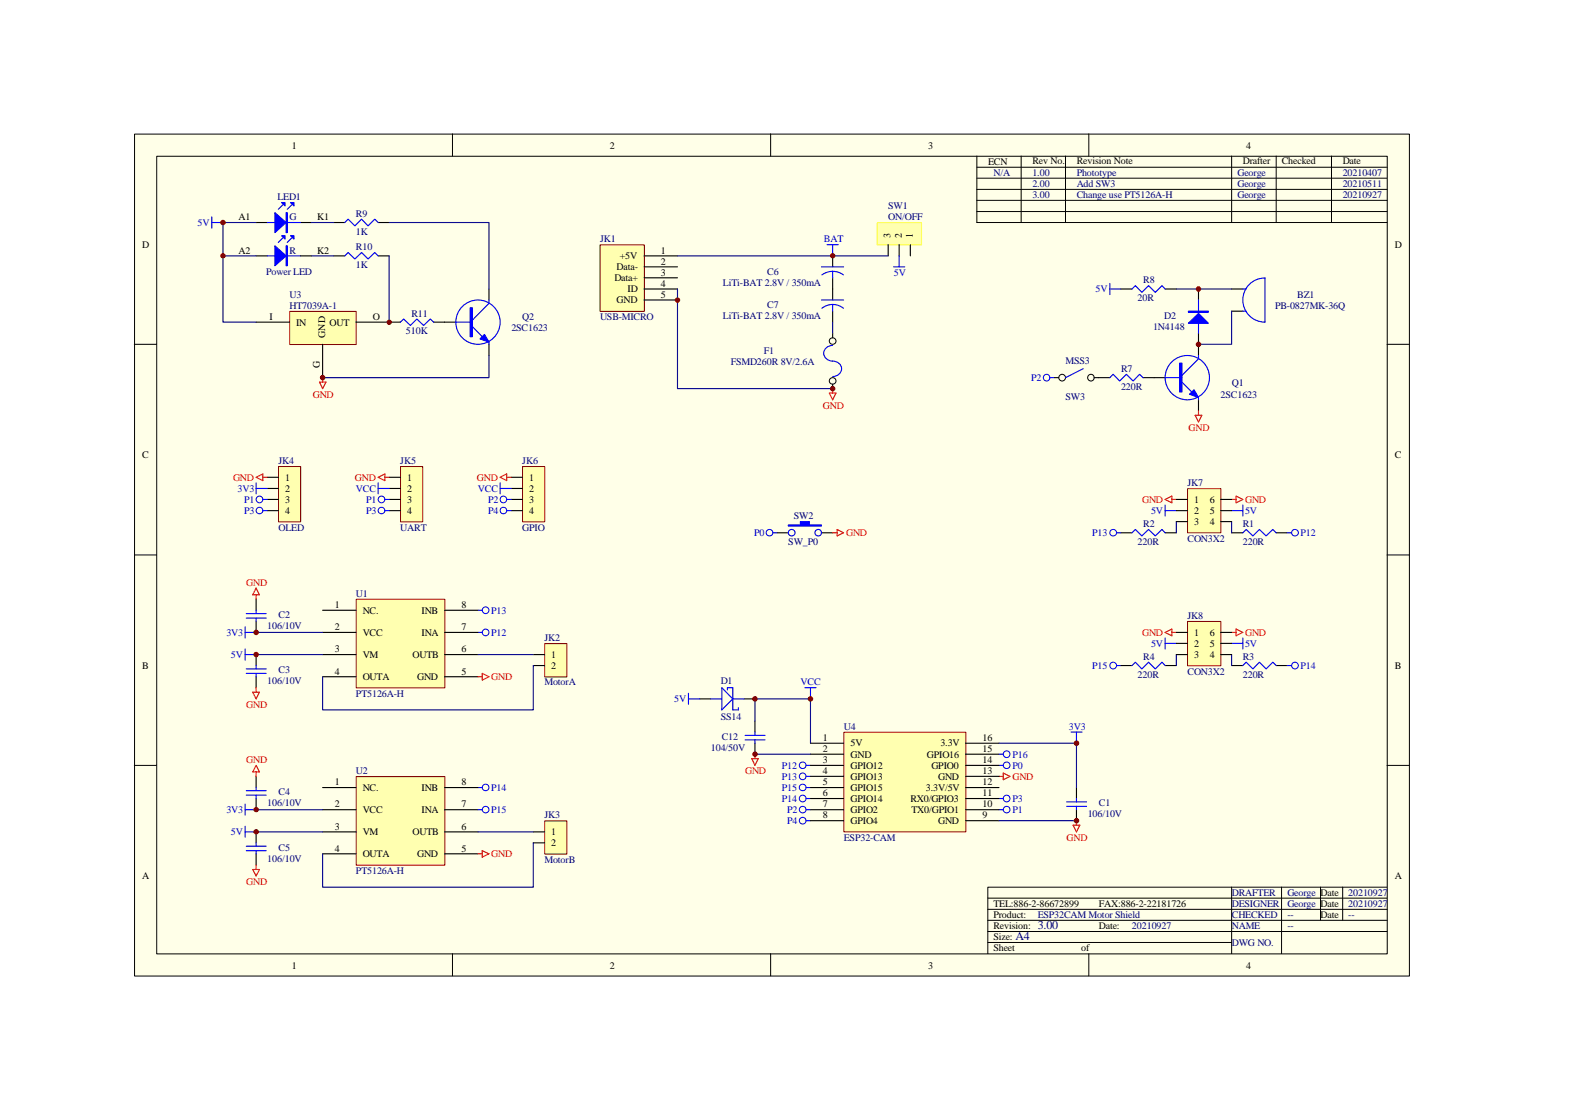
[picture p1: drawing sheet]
<svg xmlns="http://www.w3.org/2000/svg" width="297mm" height="210mm" viewBox="0 0 297 210" stroke-linecap="round" stroke-linejoin="round" font-family="sans-serif">
<path d="M25.4 25.4h241.1v159.2h-241.1z" fill="#ffffe8"/>
<g fill="none" stroke="#000" stroke-width=".19">
<path d="M25.4 25.4h241.1v159.2h-241.1zM29.6 29.5h232.7v150.9h-232.7zM85.6 25.3v4.2M145.7 25.3v4.2M184.7 37.9h77.6M184.7 35.8h77.6M184.7 33.7h77.6M184.7 31.6h77.6M184.7 29.5v12.6h77.6M193.1 29.5v12.6M201.5 29.5v12.6M205.9 25.3v4.2"/>
<path d="M232.9 29.5v12.6M241.3 29.5v12.6M251.8 29.5v12.6M184.7 40h77.6M25.4 65.1h4.2M262.3 65.1h4.1M25.4 104.9h4.2M262.3 104.9h4.1M25.4 144.7h4.2M262.3 144.7h4.1M186.8 174h46.1v2.1h29.4M186.8 176.1h46.1v4.2"/>
<path d="M186.8 169.8h75.5M186.8 172h75.5M186.8 178.2h46.1M232.9 167.8v6.2h16.8M242.3 167.8v12.5M249.7 167.8v6.2h12.6M253.9 167.8v6.2M262.3 167.8h-75.5v12.5M85.6 180.3v4.2M145.7 180.3v4.2M205.9 180.3v4.2"/>
</g>
<path d="M113.5 46.4h8.3v12.5h-8.3z" fill="#ffffb0"/>
<path d="M113.4 46.3h8.4v12.6h-8.4z" fill="none" stroke="#800000" stroke-width=".19"/>
<g fill="none" stroke="#000" stroke-width=".21">
<path d="M121.8 48.4h6.3M121.8 50.5h6.3M121.8 52.5h6.3M121.8 54.7h6.3M121.8 56.7h6.3M157.4 48.4v2.1M157.4 52.5v4.2M157.4 58.8v2.1M157.4 63v.9M157.4 72.6v.9M211.9 100.8h2.1M220.3 100.8h2.1"/>
<path d="M232.9 100.8h2.1M241.3 100.8h2.1M132.3 132.2h2.1M140.7 132.2h2M211.9 125.9h2.1M220.3 125.9h2.1M232.9 125.9h2.1M241.3 125.9h2.1M203.5 148.9v2.1M203.5 153.1v2.1"/>
</g>
<path d="M156.8 74.3h1.3l-.7 1.3zM157.4 73.5v.8M220.3 94.4l1.3-.6v1.3zM221.6 94.4h.8M232.9 94.4h.8M233.7 93.8l1.3 .6-1.3 .7zM220.3 119.6l1.3-.6v1.2zM221.6 119.6h.8M232.9 119.6h.8M233.7 119l1.3 .6-1.3 .6z" fill="none" stroke="#f00" stroke-width=".21"/>
<g fill="none" stroke="#00f" stroke-width=".21">
<path d="M155.3 50.5h4.2M155.3 56.7h4.2M157.4 51.3l.9 .1 1.2 .6M157.4 51.3l-.8 .1-1.2 .6M157.4 57.6l1.3 .2 .8 .5M157.4 57.6l-1.2 .2-.8 .5M157.4 51.3v1.2M157.4 57.6v1.2M157.4 65.3a1.49 1.49 0 0 0-1.7 1.5 1.49 1.49 0 0 0 1.7 1.5 1.48 1.48 0 0 1 1.7 1.4 1.48 1.48 0 0 1-1.7 1.5M220.3 95.5v2.1M220.3 96.6h2.1M232.9 96.6h2.1"/>
<path d="M235 95.5v2.1M146.1 100.8h.8M211.1 100.8h.8M214 100.8l.7-.7 1.2 1.2 1.3-1.2 1.2 1.2 1.3-1.2 .6 .7M235 100.8l.6-.7 1.3 1.2 1.2-1.2 1.3 1.2 1.3-1.2 .6 .7M243.4 100.8h.8M134.4 132.2h2.1M136.5 130l2.1 2.2-2.1 2zM137.5 130.5v-.5h1.1v4.2h1v-.4M138.6 132.2h2.1M211.1 125.9h.8M214 125.9l.7-.7 1.2 1.3 1.3-1.3 1.2 1.3 1.3-1.3 .6 .7"/>
<path d="M220.3 120.6v2.1M220.3 121.7h2.1M232.9 121.7h2.1M235 125.9l.6-.7 1.3 1.3 1.2-1.3 1.3 1.3 1.3-1.3 .6 .7M235 120.6v2.1M201.7 152.5h3.7M201.7 151.6h3.7M203.5 151v.6M203.5 152.5v.6"/>
</g>
<g fill="none" stroke="#00f" stroke-width=".19">
<circle cx="145.5" cy="100.7" r=".63"/>
<circle cx="210.5" cy="100.7" r=".63"/>
<circle cx="244.9" cy="100.7" r=".63"/>
<circle cx="210.5" cy="125.9" r=".64"/>
</g>
<path d="M157.4 60.9v2.1M222.4 98.6v2.2M232.9 98.6v2.2M222.4 123.8v2.1M232.9 123.8v2.1" fill="none" stroke="#000080" stroke-width=".21"/>
<g fill="none" stroke="#000" stroke-width=".19">
<circle cx="157.4" cy="72" r=".63"/>
<circle cx="157.4" cy="64.5" r=".63"/>
</g>
<path d="M165.9 42.2h8.3v4.1h-8.3z" fill="#ffffb0"/>
<path d="M165.9 42.1h8.3v4.2h-8.3z" fill="none" stroke="#ff0" stroke-width=".19"/>
<path d="M167.9 46.3v2.1M170 46.3v2.1M172.1 46.3v2.1" fill="none" stroke="#000" stroke-width=".21"/>
<path d="M128.1 54.7v18.8h29.3M128.1 48.4h39.8" fill="none" stroke="#000080" stroke-width=".21"/>
<path d="M156.4 46.3h2.1M157.4 46.3v2.1M168.9 50.5h2.2M170 48.4v2.1" fill="none" stroke="#00f" stroke-width=".21"/>
<path d="M52.7 88.3h4.2v10.4h-4.2z" fill="#ffffb0"/>
<path d="M52.7 88.2h4.2v10.5h-4.2z" fill="none" stroke="#800000" stroke-width=".19"/>
<path d="M232.9 54.7h2.1M232.9 58.8h2.1M218.2 71.4h2.1M226.6 65.1v2.1M226.6 75.6v2.1M50.5 90.3h2.1M50.5 92.4h2.1M50.5 94.4h2.1M50.5 96.6h2.1M142.7 136.4v2M142.7 140.5v2.1" fill="none" stroke="#000" stroke-width=".21"/>
<g fill="none" stroke="#00f" stroke-width=".19">
<circle cx="197.9" cy="71.4" r=".62"/>
<circle cx="49.1" cy="94.4" r=".63"/>
<circle cx="49.1" cy="96.5" r=".63"/>
<circle cx="244.8" cy="125.9" r=".64"/>
<circle cx="151.8" cy="146.8" r=".63"/>
<circle cx="151.8" cy="155.2" r=".63"/>
<circle cx="151.8" cy="151" r=".63"/>
<circle cx="151.8" cy="153.1" r=".63"/>
<circle cx="151.8" cy="144.7" r=".63"/>
<circle cx="151.8" cy="148.9" r=".63"/>
<circle cx="190.3" cy="142.6" r=".63"/>
<circle cx="190.3" cy="151" r=".63"/>
<circle cx="190.3" cy="153.1" r=".63"/>
<circle cx="190.3" cy="144.7" r=".63"/>
</g>
<g fill="none" stroke="#00f" stroke-width=".21">
<path d="M209.8 54.7h2.1M209.8 53.6v2.1M235 58.8h.6M235 54.7h.6M239.2 52.5v8.4a4.2 4.2 0 0 1-4.2-4.2 4.2 4.2 0 0 1 4.2-4.1M198.5 71.4h.8M220.3 71.4h3.2M223 68.7h.5v5.4h-.5zM223.5 72.3l1.8 1.8M226.6 67.2v.7l-3.1 3.1M226.6 75.2v.4M49.7 94.4h.8"/>
<path d="M49.7 96.6h.8M130.2 131.1v2.1M130.2 132.2h2.1M140.9 139.9h3.7M140.9 139.1h3.7M142.7 138.4v.7M142.7 139.9v.6M202.5 138.4h2.1M203.5 138.4v2.1M243.4 125.9h.8M152.4 153.1h.8M152.4 151h.8"/>
<path d="M152.4 155.2h.8M152.4 144.7h.8M152.4 146.8h.8M152.4 148.9h.8M188.9 153.1h.8M188.9 151h.8M188.9 144.7h.8M188.9 142.6h.8"/>
</g>
<path d="M142.2 143.5h1.2l-.7 1.2zM142.7 142.6v.9M188.9 146.8h.8M189.7 146.2l1.3 .6-1.3 .6zM202.9 156h1.3l-.7 1.3zM203.5 155.2v.8" fill="none" stroke="#f00" stroke-width=".21"/>
<path d="M223.3 68.7v5.4" fill="none" stroke="#00f" stroke-width=".42"/>
<path d="M224.9 74.5l.9-.8 .8 1.5z" fill="#00f"/>
<g fill="none" stroke="#00f" stroke-width=".21">
<path d="M224.7 58.8h3.8v.3h-3.8zM224.7 58.9h3.8M226.6 56.7v6.3M225.8 73.7l.8 1.5-1.7-.7z"/>
<circle cx="224.5" cy="71.4" r="4.2"/>
</g>
<path d="M226.6 54.7v2M226.6 63v2.1" fill="none" stroke="#000" stroke-width=".21"/>
<path d="M224.7 61.1l1.9-1.8 1.9 1.8z" fill="#00f"/>
<g fill="none" stroke="#00f" stroke-width=".21">
<path d="M40 41v2.1M40 42.1h2.2M65.2 42.1l.6-.7 1.3 1.3 1.3-1.3 1.2 1.3 1.3-1.3 .6 .7M65.2 48.4l.6-.6 1.3 1.2 1.3-1.2 1.2 1.2 1.3-1.2 .6 .6M88.9 58.2h.4v5.5h-.4zM92.5 56.7v.7l-3.2 3.1M214 54.7l.7-.7 1.2 1.3 1.3-1.3 1.2 1.3 1.3-1.3 .6 .7M75.7 60.9l.6-.6 1.3 1.3 1.2-1.3 1.3 1.3 1.3-1.3 .6 .6M86.2 60.9h3.1M89.3 61.8l1.9 1.9M92.5 64.7v.4M209.8 71.4l.7-.6 1.2 1.3 1.3-1.3 1.2 1.3 1.3-1.3 .6 .6"/>
<path d="M224.7 61.1l1.9-1.8 1.9 1.8z"/>
</g>
<path d="M63.1 42.1h2.1M63.1 48.4h2.1M71.5 42.1h2.1M71.5 48.4h2.1M92.5 54.7v2M211.9 54.7h2.1M220.3 54.7h2.1M73.6 60.9h2.1M82 60.9h4.2M92.5 65.1v2.1M207.7 71.4h2.1M216.1 71.4h2.1" fill="none" stroke="#000" stroke-width=".21"/>
<path d="M60.4 72.3h1.2l-.6 1.2zM61 71.4v.9M226 78.5h1.2l-.6 1.3zM226.6 77.7v.8" fill="none" stroke="#f00" stroke-width=".21"/>
<path d="M222.4 54.7h10.5M232.9 58.8v6.3h-6.3" fill="none" stroke="#000080" stroke-width=".21"/>
<path d="M89.1 58.2v5.5" fill="none" stroke="#00f" stroke-width=".42"/>
<path d="M90.8 64.1l.8-.9 .9 1.5z" fill="#00f"/>
<g fill="none" stroke="#00f" stroke-width=".21">
<path d="M91.6 63.2l.9 1.5-1.7-.6z"/>
<circle cx="90.4" cy="60.9" r="4.2"/>
</g>
<path d="M54.8 58.9h12.5v6.3h-12.5z" fill="#ffffb0"/>
<path d="M54.8 58.9h12.5v6.3h-12.5z" fill="none" stroke="#800000" stroke-width=".19"/>
<path d="M48.4 42.1h2.1M56.8 42.1h2.1M48.4 60.9h6.3M61 65.1v6.3M67.3 60.9h6.3" fill="none" stroke="#000" stroke-width=".21"/>
<path d="M73.6 42.1h18.9v12.6M92.5 67.2v4.2h-31.5" fill="none" stroke="#000080" stroke-width=".21"/>
<path d="M53.5 38.7l-.9 .9M55.2 38.7l-.9 .9M50.5 42.1h6.3" fill="none" stroke="#00f" stroke-width=".21"/>
<path d="M52 40.2l2.1 1.9-2.1 1.9z" fill="#00f"/>
<path d="M52 40.2l2.1 1.9-2.1 1.9zM54.1 40.2h.2v3.8h-.2zM54.2 40.2v3.8" fill="none" stroke="#00f" stroke-width=".21"/>
<path d="M54.9 38.3h.7v.6z" fill="#00f"/>
<path d="M54.9 38.3h.7v.6z" fill="none" stroke="#00f" stroke-width=".21"/>
<path d="M53.3 38.3h.6v.6z" fill="#00f"/>
<path d="M53.3 38.3h.6v.6zM50.5 48.4h6.3M53.5 45l-.9 .8M55.2 45l-.9 .8" fill="none" stroke="#00f" stroke-width=".21"/>
<path d="M48.4 48.4h2.1" fill="none" stroke="#000" stroke-width=".21"/>
<path d="M52 46.5l2.1 1.9-2.1 1.8z" fill="#00f"/>
<path d="M52 46.5l2.1 1.9-2.1 1.8zM54.1 46.5h.2v3.7h-.2zM54.2 46.5v3.7" fill="none" stroke="#00f" stroke-width=".21"/>
<path d="M54.9 44.6h.7v.6z" fill="#00f"/>
<path d="M54.9 44.6h.7v.6z" fill="none" stroke="#00f" stroke-width=".21"/>
<path d="M53.3 44.6h.6v.6z" fill="#00f"/>
<path d="M53.3 44.6h.6v.6z" fill="none" stroke="#00f" stroke-width=".21"/>
<path d="M56.8 48.4h2.1" fill="none" stroke="#000" stroke-width=".21"/>
<path d="M42.2 48.4h6.2M48.4 42.1h-6.2v18.8h6.2M58.9 48.4h4.2M58.9 42.1h4.2M73.6 48.4v12.5" fill="none" stroke="#000080" stroke-width=".21"/>
<path d="M159.6 138.5h23v18.8h-23z" fill="#ffffb0"/>
<path d="M159.6 138.5h23v18.8h-23z" fill="none" stroke="#800000" stroke-width=".19"/>
<g fill="none" stroke="#000" stroke-width=".21">
<path d="M153.2 140.5h6.3M153.2 142.6h6.3M153.2 144.7h6.3M153.2 146.8h6.3M153.2 148.9h6.3M153.2 151h6.3M153.2 153.1h6.3M153.2 155.2h6.3M182.6 140.5h6.3M182.6 142.6h6.3M182.6 144.7h6.3M182.6 146.8h6.3"/>
<path d="M182.6 148.9h6.3M182.6 151h6.3M182.6 153.1h6.3M182.6 155.2h6.3"/>
</g>
<path d="M142.7 136.4v-4.2h10.5v8.3M142.7 142.6h10.5M188.9 140.5h14.6v8.4M188.9 155.2h14.6" fill="none" stroke="#000080" stroke-width=".21"/>
<path d="M48.4 91.3v2.1M48.4 92.4h2.1M152.2 130h2.1M153.2 130v2.2" fill="none" stroke="#00f" stroke-width=".21"/>
<path d="M48.4 90.3l1.3-.7v1.3zM49.7 90.3h.8" fill="none" stroke="#f00" stroke-width=".21"/>
<path d="M75.8 88.3h4.1v10.4h-4.1z" fill="#ffffb0"/>
<path d="M75.7 88.2h4.2v10.5h-4.2z" fill="none" stroke="#800000" stroke-width=".19"/>
<path d="M73.6 90.3h2.1M73.6 92.4h2.1M73.6 94.4h2.1M73.6 96.6h2.1M146.9 100.8h2.2M155.3 100.8h2.1" fill="none" stroke="#000" stroke-width=".21"/>
<g fill="none" stroke="#00f" stroke-width=".19">
<circle cx="72.1" cy="94.4" r=".63"/>
<circle cx="72.1" cy="96.5" r=".63"/>
</g>
<path d="M71.5 91.3v2.1M71.5 92.4h2.1M72.8 94.4h.8M72.8 96.6h.8" fill="none" stroke="#00f" stroke-width=".21"/>
<path d="M71.5 90.3l1.3-.7v1.3zM72.8 90.3h.8" fill="none" stroke="#f00" stroke-width=".21"/>
<path d="M149.1 99.3h2.2v-.7h1.7v.7h2.3v.2h-6.2z" fill-rule="evenodd" fill="#00f"/>
<g fill="none" stroke="#00f" stroke-width=".21">
<path d="M149.1 99.3h2.2v-.7h1.7v.7h2.3v.2h-6.2z"/>
<circle cx="149.7" cy="100.7" r=".63"/>
<circle cx="154.7" cy="100.7" r=".62"/>
</g>
<path d="M157.4 100.8h.9M158.3 100.1l1.2 .7-1.2 .5z" fill="none" stroke="#f00" stroke-width=".21"/>
<path d="M98.8 88.3h4.2v10.4h-4.2z" fill="#ffffb0"/>
<path d="M98.8 88.2h4.2v10.5h-4.2z" fill="none" stroke="#800000" stroke-width=".19"/>
<path d="M199.3 71.4h.9M206.9 71.4h.8M96.6 90.3h2.2M96.6 92.4h2.2M96.6 94.4h2.2M96.6 96.6h2.2" fill="none" stroke="#000" stroke-width=".21"/>
<g fill="none" stroke="#00f" stroke-width=".19">
<circle cx="95.2" cy="94.4" r=".63"/>
<circle cx="95.2" cy="96.5" r=".62"/>
</g>
<path d="M204.8 69.7l-3.3 1.7M94.6 91.3v2.1M94.6 92.4h2M95.8 94.4h.8M95.8 96.6h.8" fill="none" stroke="#00f" stroke-width=".21"/>
<path d="M94.6 90.3l1.2-.7v1.3zM95.8 90.3h.8" fill="none" stroke="#f00" stroke-width=".21"/>
<g fill="none" stroke="#000" stroke-width=".19">
<circle cx="200.8" cy="71.4" r=".63"/>
<circle cx="206.3" cy="71.4" r=".62"/>
</g>
<path d="M224.6 92.5h6.2v8.3h-6.2z" fill="#ffffb0"/>
<path d="M224.5 92.4h6.3v8.4h-6.3z" fill="none" stroke="#800000" stroke-width=".19"/>
<path d="M222.4 94.4h2.1M222.4 96.6h2.1M222.4 98.6h2.1M230.8 94.4h2.1M230.8 96.6h2.1M230.8 98.6h2.1" fill="none" stroke="#000" stroke-width=".21"/>
<path d="M224.6 117.6h6.2v8.3h-6.2z" fill="#ffffb0"/>
<path d="M224.5 117.5h6.3v8.4h-6.3z" fill="none" stroke="#800000" stroke-width=".19"/>
<path d="M222.4 119.6h2.1M230.8 119.6h2.1M222.4 121.7h2.1M222.4 123.8h2.1M230.8 121.7h2.1M230.8 123.8h2.1" fill="none" stroke="#000" stroke-width=".21"/>
<circle cx="42.2" cy="42.1" r=".43" fill="#800000"/>
<circle cx="42.2" cy="42.1" r=".43" fill="none" stroke="#800000" stroke-width=".19"/>
<circle cx="61" cy="71.4" r=".42" fill="#800000"/>
<circle cx="61" cy="71.4" r=".42" fill="none" stroke="#800000" stroke-width=".19"/>
<circle cx="73.6" cy="60.9" r=".41" fill="#800000"/>
<circle cx="73.6" cy="60.9" r=".41" fill="none" stroke="#800000" stroke-width=".19"/>
<circle cx="42.2" cy="48.4" r=".42" fill="#800000"/>
<circle cx="42.2" cy="48.4" r=".42" fill="none" stroke="#800000" stroke-width=".19"/>
<circle cx="128.1" cy="56.7" r=".42" fill="#800000"/>
<circle cx="128.1" cy="56.7" r=".42" fill="none" stroke="#800000" stroke-width=".19"/>
<circle cx="157.4" cy="73.5" r=".42" fill="#800000"/>
<circle cx="157.4" cy="73.5" r=".42" fill="none" stroke="#800000" stroke-width=".19"/>
<circle cx="157.4" cy="48.4" r=".41" fill="#800000"/>
<circle cx="157.4" cy="48.4" r=".41" fill="none" stroke="#800000" stroke-width=".19"/>
<circle cx="226.6" cy="65.1" r=".43" fill="#800000"/>
<circle cx="226.6" cy="65.1" r=".43" fill="none" stroke="#800000" stroke-width=".19"/>
<circle cx="226.6" cy="54.6" r=".43" fill="#800000"/>
<circle cx="226.6" cy="54.6" r=".43" fill="none" stroke="#800000" stroke-width=".19"/>
<circle cx="142.7" cy="132.2" r=".42" fill="#800000"/>
<circle cx="142.7" cy="132.2" r=".42" fill="none" stroke="#800000" stroke-width=".19"/>
<circle cx="203.5" cy="155.2" r=".42" fill="#800000"/>
<circle cx="203.5" cy="155.2" r=".42" fill="none" stroke="#800000" stroke-width=".19"/>
<circle cx="203.5" cy="140.5" r=".42" fill="#800000"/>
<circle cx="203.5" cy="140.5" r=".42" fill="none" stroke="#800000" stroke-width=".19"/>
<circle cx="142.7" cy="142.6" r=".42" fill="#800000"/>
<circle cx="142.7" cy="142.6" r=".42" fill="none" stroke="#800000" stroke-width=".19"/>
<circle cx="153.2" cy="132.2" r=".43" fill="#800000"/>
<circle cx="153.2" cy="132.2" r=".43" fill="none" stroke="#800000" stroke-width=".19"/>
<g fill="none" stroke="#00f" stroke-width=".19">
<circle cx="91.8" cy="115.4" r=".63"/>
<circle cx="91.8" cy="119.6" r=".63"/>
<circle cx="91.8" cy="148.9" r=".63"/>
</g>
<path d="M90.4 115.4h.8M90.4 119.6h.8M90.4 148.9h.8" fill="none" stroke="#00f" stroke-width=".21"/>
<path d="M67.4 113.4h16.7v16.7h-16.7z" fill="#ffffb0"/>
<path d="M67.3 113.3h16.8v16.8h-16.8z" fill="none" stroke="#800000" stroke-width=".19"/>
<path d="M48.4 113.3v2.1M48.4 117.5v2.1M61 115.4h6.3M61 119.6h6.3M84.1 115.4h6.3M84.1 119.6h6.3M48.4 123.8v2.1M48.4 128v2M61 123.8h6.3M61 128h6.3M84.1 123.8h6.3M84.1 128h6.3" fill="none" stroke="#000" stroke-width=".21"/>
<path d="M46.4 118.5v2.1M46.4 119.6h2M46.6 116.9h3.7M46.6 116h3.7M48.4 115.4v.6M48.4 116.9v.6M46.4 122.7v2.1M46.4 123.8h2M46.6 127.3h3.7M46.6 126.5h3.7M48.4 125.9v.6M48.4 127.3v.7" fill="none" stroke="#00f" stroke-width=".21"/>
<path d="M48.4 111.2l.7 1.3h-1.3zM48.4 112.5v.8M47.8 130.9h1.3l-.7 1.3zM48.4 130v.9" fill="none" stroke="#f00" stroke-width=".21"/>
<path d="M48.4 119.6h12.6M48.4 123.8h12.6" fill="none" stroke="#000080" stroke-width=".21"/>
<path d="M103 121.8h4.2v6.2h-4.2z" fill="#ffffb0"/>
<path d="M103 121.7h4.2v6.3h-4.2z" fill="none" stroke="#800000" stroke-width=".19"/>
<path d="M100.8 123.8h2.2M100.8 125.9h2.2" fill="none" stroke="#000" stroke-width=".21"/>
<path d="M67.4 146.9h16.7v16.7h-16.7z" fill="#ffffb0"/>
<path d="M67.3 146.9h16.8v16.7h-16.8z" fill="none" stroke="#800000" stroke-width=".19"/>
<path d="M48.4 146.8v2.1M48.4 151v2.1M48.4 157.3v2.1M61 148.9h6.3M61 153.1h6.3M61 157.3h6.3M84.1 148.9h6.3M84.1 153.1h6.3M84.1 157.3h6.3M48.4 161.5v2.1M61 161.5h6.3M84.1 161.5h6.3" fill="none" stroke="#000" stroke-width=".21"/>
<g fill="none" stroke="#00f" stroke-width=".21">
<path d="M46.4 152.1v2M46.4 156.3v2M46.4 153.1h2M46.4 157.3h2M46.6 150.4h3.7M46.6 149.5h3.7M48.4 148.9v.6M48.4 150.4v.6M48.4 159.4v.6M90.4 153.1h.8M46.6 160.9h3.7M46.6 160h3.7"/>
<path d="M48.4 160.9v.6"/>
</g>
<path d="M48.4 144.7l.7 1.3h-1.3zM48.4 146v.8M47.8 164.4h1.3l-.7 1.3zM48.4 163.6v.8" fill="none" stroke="#f00" stroke-width=".21"/>
<path d="M48.4 153.1h12.6M48.4 157.3h12.6" fill="none" stroke="#000080" stroke-width=".21"/>
<circle cx="91.8" cy="153.1" r=".63" fill="none" stroke="#00f" stroke-width=".19"/>
<path d="M103 155.3h4.2v6.2h-4.2z" fill="#ffffb0"/>
<path d="M103 155.2h4.2v6.3h-4.2z" fill="none" stroke="#800000" stroke-width=".19"/>
<path d="M100.8 157.3h2.2M100.8 159.4h2.2" fill="none" stroke="#000" stroke-width=".21"/>
<path d="M90.4 128h.8M91.2 127.3l1.3 .7-1.3 .6zM90.4 161.5h.8M91.2 160.9l1.3 .6-1.3 .6z" fill="none" stroke="#f00" stroke-width=".21"/>
<path d="M90.4 123.8h10.4M100.8 125.9v8.3h-39.8v-6.2M90.4 157.3h10.4M100.8 159.4v8.4h-39.8v-6.3" fill="none" stroke="#000080" stroke-width=".21"/>
<circle cx="48.4" cy="119.6" r=".42" fill="#800000"/>
<circle cx="48.4" cy="119.6" r=".42" fill="none" stroke="#800000" stroke-width=".19"/>
<circle cx="48.4" cy="123.8" r=".42" fill="#800000"/>
<circle cx="48.4" cy="123.8" r=".42" fill="none" stroke="#800000" stroke-width=".19"/>
<circle cx="48.4" cy="153.1" r=".41" fill="#800000"/>
<circle cx="48.4" cy="153.1" r=".41" fill="none" stroke="#800000" stroke-width=".19"/>
<circle cx="48.4" cy="157.3" r=".41" fill="#800000"/>
<circle cx="48.4" cy="157.3" r=".41" fill="none" stroke="#800000" stroke-width=".19"/>
<g font-size="2.3" fill="#000080">
<text x="192" y="177.8">A4</text>
<text x="196.2" y="175.8">3.00</text>
</g>
<g font-size="1.9">
<text x="55.2" y="28.2">1</text>
<text x="115.3" y="28.2">2</text>
<text x="175.5" y="28.2">3</text>
<text x="235.6" y="28.2">4</text>
<text x="186.8" y="31.2">ECN</text>
<text x="195.2" y="31">Rev No.</text>
<text x="203.6" y="31">Revision Note</text>
<text x="235" y="31">Drafter</text>
<text x="242.4" y="31">Checked</text>
<text x="253.9" y="31">Date</text>
<text x="45.1" y="41.7">A1</text>
<text x="60" y="41.7">K1</text>
<text x="26.9" y="46.9">D</text>
<text x="45.1" y="48">A2</text>
<text x="60" y="48">K2</text>
<text x="125" y="48">1</text>
<text x="168.4" y="45" transform="rotate(-90 168.4 45)">3</text>
<text x="170.5" y="45" transform="rotate(-90 170.5 45)">2</text>
<text x="172.6" y="45" transform="rotate(-90 172.6 45)">1</text>
<text x="263.7" y="46.9">D</text>
<text x="116.2" y="53.2">Data+</text>
<text x="116.6" y="51.1">Data-</text>
<text x="117.2" y="49">+5V</text>
<text x="125" y="50">2</text>
<text x="125" y="52.1">3</text>
<text x="116.6" y="57.4">GND</text>
<text x="118.7" y="55.3">ID</text>
<text x="125" y="54.2">4</text>
<text x="125" y="56.3">5</text>
<text x="51" y="60.5">I</text>
<text x="56" y="61.6">IN</text>
<text x="61.5" y="63.9" transform="rotate(-90 61.5 63.9)">GND</text>
<text x="62.3" y="61.6">OUT</text>
<text x="70.5" y="60.5">O</text>
<text x="60.4" y="69.6" transform="rotate(-90 60.4 69.6)">G</text>
<text x="26.9" y="86.7">C</text>
<text x="263.7" y="86.7">C</text>
<text x="53.9" y="90.9">1</text>
<text x="53.9" y="93">2</text>
<text x="53.9" y="95.1">3</text>
<text x="77" y="90.9">1</text>
<text x="77" y="93">2</text>
<text x="77" y="95.1">3</text>
<text x="100" y="90.9">1</text>
<text x="100" y="93">2</text>
<text x="100" y="95.1">3</text>
<text x="225.8" y="95.1">1</text>
<text x="228.7" y="95.1">6</text>
<text x="53.9" y="97.2">4</text>
<text x="77" y="97.2">4</text>
<text x="100" y="97.2">4</text>
<text x="225.8" y="97.2">2</text>
<text x="225.8" y="99.3">3</text>
<text x="228.7" y="97.2">5</text>
<text x="228.7" y="99.3">4</text>
<text x="63.3" y="115">1</text>
<text x="63.3" y="119.2">2</text>
<text x="68.6" y="116">NC.</text>
<text x="79.7" y="116">INB</text>
<text x="87.2" y="119.2">7</text>
<text x="87.2" y="115">8</text>
<text x="63.3" y="123.4">3</text>
<text x="68.6" y="120.2">VCC</text>
<text x="68.6" y="124.4">VM</text>
<text x="78" y="124.4">OUTB</text>
<text x="79.7" y="120.2">INA</text>
<text x="87.2" y="123.4">6</text>
<text x="104.2" y="124.4">1</text>
<text x="225.8" y="120.2">1</text>
<text x="225.8" y="122.3">2</text>
<text x="225.8" y="124.4">3</text>
<text x="228.7" y="120.2">6</text>
<text x="228.7" y="122.3">5</text>
<text x="228.7" y="124.4">4</text>
<text x="26.9" y="126.5">B</text>
<text x="63.3" y="127.6">4</text>
<text x="68.6" y="128.6">OUTA</text>
<text x="78.9" y="128.6">GND</text>
<text x="87.2" y="127.6">5</text>
<text x="104.2" y="126.5">2</text>
<text x="263.7" y="126.5">B</text>
<text x="155.6" y="140.1">1</text>
<text x="155.6" y="142.2">2</text>
<text x="160.8" y="141.1">5V</text>
<text x="160.8" y="143.3">GND</text>
<text x="175.3" y="143.3">GPIO16</text>
<text x="177.8" y="141.1">3.3V</text>
<text x="185.8" y="142.2">15</text>
<text x="185.8" y="140.1">16</text>
<text x="63.3" y="148.5">1</text>
<text x="68.6" y="149.5">NC.</text>
<text x="79.7" y="149.5">INB</text>
<text x="87.2" y="148.5">8</text>
<text x="155.6" y="144.3">3</text>
<text x="155.6" y="146.4">4</text>
<text x="155.6" y="148.5">5</text>
<text x="160.8" y="145.3">GPIO12</text>
<text x="160.8" y="147.4">GPIO13</text>
<text x="160.8" y="149.5">GPIO15</text>
<text x="175" y="149.5">3.3V/5V</text>
<text x="176.1" y="145.3">GPIO0</text>
<text x="177.4" y="147.4">GND</text>
<text x="185.8" y="144.3">14</text>
<text x="185.8" y="148.5">12</text>
<text x="185.8" y="146.4">13</text>
<text x="63.3" y="152.7">2</text>
<text x="68.6" y="153.7">VCC</text>
<text x="79.7" y="153.7">INA</text>
<text x="87.2" y="152.7">7</text>
<text x="155.6" y="150.6">6</text>
<text x="155.6" y="152.7">7</text>
<text x="155.6" y="154.8">8</text>
<text x="160.8" y="151.6">GPIO14</text>
<text x="160.8" y="153.7">GPIO2</text>
<text x="160.8" y="155.8">GPIO4</text>
<text x="172.1" y="151.6">RX0/GPIO3</text>
<text x="172.3" y="153.7">TX0/GPIO1</text>
<text x="177.4" y="155.8">GND</text>
<text x="185.8" y="152.7">10</text>
<text x="185.8" y="150.6">11</text>
<text x="185.8" y="154.8">9</text>
<text x="63.3" y="156.9">3</text>
<text x="63.3" y="161.1">4</text>
<text x="68.6" y="157.9">VM</text>
<text x="78" y="157.9">OUTB</text>
<text x="87.2" y="156.9">6</text>
<text x="87.2" y="161.1">5</text>
<text x="104.2" y="157.9">1</text>
<text x="104.2" y="160">2</text>
<text x="26.9" y="166.3">A</text>
<text x="68.6" y="162.1">OUTA</text>
<text x="78.9" y="162.1">GND</text>
<text x="263.7" y="166.3">A</text>
<text x="187.8" y="171.5">TEL:886-2-86672899</text>
<text x="187.8" y="173.6">Product:</text>
<text x="207.8" y="171.5">FAX:886-2-22181726</text>
<text x="249.7" y="171.5">Date</text>
<text x="249.7" y="173.6">Date</text>
<text x="187.8" y="177.8">Size:</text>
<text x="187.8" y="175.7">Revision:</text>
<text x="187.8" y="179.9">Sheet</text>
<text x="204.4" y="179.9">of</text>
<text x="207.8" y="175.7">Date:</text>
<text x="55.2" y="183.3">1</text>
<text x="115.3" y="183.3">2</text>
<text x="175.5" y="183.3">3</text>
<text x="235.6" y="183.3">4</text>
</g>
<g font-size="1.9" fill="#000080">
<text x="187.8" y="33.3">N/A</text>
<text x="195.2" y="35.4">2.00</text>
<text x="195.2" y="33.3">1.00</text>
<text x="203.6" y="35.4">Add SW3</text>
<text x="203.6" y="33.3">Phototype</text>
<text x="234" y="35.4">George</text>
<text x="234" y="33.3">George</text>
<text x="253.9" y="35.4">20210511</text>
<text x="253.9" y="33.3">20210407</text>
<text x="52.4" y="37.9">LED1</text>
<text x="54.7" y="41.7">G</text>
<text x="67.3" y="41">R9</text>
<text x="167.9" y="39.6">SW1</text>
<text x="167.9" y="41.7">ON/OFF</text>
<text x="195.2" y="37.5">3.00</text>
<text x="203.6" y="37.5">Change use PT5126A-H</text>
<text x="234" y="37.5">George</text>
<text x="253.9" y="37.5">20210927</text>
<text x="54.7" y="48">R</text>
<text x="67.3" y="44.4">1K</text>
<text x="67.3" y="47.3">R10</text>
<text x="113.5" y="45.8">JK1</text>
<text x="50.3" y="51.9">Power LED</text>
<text x="67.3" y="50.7">1K</text>
<text x="145.1" y="51.9">C6</text>
<text x="216.2" y="53.6">R8</text>
<text x="54.7" y="56.3">U3</text>
<text x="54.7" y="58.4">HT7039A-1</text>
<text x="77.8" y="59.9">R11</text>
<text x="136.7" y="54">LiTi-BAT 2.8V / 350mA</text>
<text x="145.1" y="58.2">C7</text>
<text x="215.1" y="56.9">20R</text>
<text x="241.1" y="58.4">PB-0827MK-36Q</text>
<text x="245.3" y="56.3">BZ1</text>
<text x="76.7" y="63.2">510K</text>
<text x="96.7" y="62.6">2SC1623</text>
<text x="98.8" y="60.5">Q2</text>
<text x="113.5" y="60.5">USB-MICRO</text>
<text x="136.7" y="60.3">LiTi-BAT 2.8V / 350mA</text>
<text x="218" y="62.4">1N4148</text>
<text x="220.1" y="60.3">D2</text>
<text x="138.2" y="69.1">FSMD260R 8V/2.6A</text>
<text x="144.4" y="67">F1</text>
<text x="201.5" y="68.9">MSS3</text>
<text x="212" y="70.4">R7</text>
<text x="201.5" y="75.6">SW3</text>
<text x="212" y="73.7">220R</text>
<text x="230.8" y="75.2">2SC1623</text>
<text x="232.9" y="73.1">Q1</text>
<text x="52.7" y="87.8">JK4</text>
<text x="75.7" y="87.8">JK5</text>
<text x="98.8" y="87.8">JK6</text>
<text x="224.5" y="91.9">JK7</text>
<text x="52.7" y="100.3">OLED</text>
<text x="75.7" y="100.3">UART</text>
<text x="98.8" y="100.3">GPIO</text>
<text x="150.1" y="98.2">SW2</text>
<text x="216.2" y="99.7">R2</text>
<text x="235" y="99.7">R1</text>
<text x="149.1" y="103">SW_P0</text>
<text x="215.1" y="103">220R</text>
<text x="224.5" y="102.4">CON3X2</text>
<text x="235" y="103">220R</text>
<text x="67.3" y="112.9">U1</text>
<text x="50.5" y="119">106/10V</text>
<text x="52.7" y="116.8">C2</text>
<text x="224.5" y="117.1">JK8</text>
<text x="103" y="121.2">JK2</text>
<text x="216.2" y="124.8">R4</text>
<text x="235" y="124.8">R3</text>
<text x="50.5" y="129.4">106/10V</text>
<text x="52.7" y="127.3">C3</text>
<text x="67.3" y="131.7">PT5126A-H</text>
<text x="103" y="129.6">MotorA</text>
<text x="136.3" y="129.4">D1</text>
<text x="215.1" y="128.2">220R</text>
<text x="224.5" y="127.6">CON3X2</text>
<text x="235" y="128.2">220R</text>
<text x="136.3" y="136.1">SS14</text>
<text x="134.4" y="142">104/50V</text>
<text x="136.5" y="139.9">C12</text>
<text x="159.6" y="138">U4</text>
<text x="67.3" y="146.4">U2</text>
<text x="50.5" y="152.5">106/10V</text>
<text x="52.7" y="150.4">C4</text>
<text x="103" y="154.8">JK3</text>
<text x="205.7" y="154.6">106/10V</text>
<text x="207.8" y="152.5">C1</text>
<text x="52.7" y="160.9">C5</text>
<text x="159.6" y="159">ESP32-CAM</text>
<text x="50.5" y="162.9">106/10V</text>
<text x="67.3" y="165.2">PT5126A-H</text>
<text x="103" y="163.2">MotorB</text>
<text x="196.2" y="173.6">ESP32CAM Motor Shield</text>
<text x="232.9" y="169.4">DRAFTER</text>
<text x="232.9" y="171.5">DESIGNER</text>
<text x="232.9" y="173.6">CHECKED</text>
<text x="243.4" y="169.4">George Date</text>
<text x="243.4" y="171.5">George</text>
<text x="243.4" y="173.6">--</text>
<text x="254.9" y="169.4">20210927</text>
<text x="254.9" y="171.5">20210927</text>
<text x="254.9" y="173.6">--</text>
<text x="214" y="175.7">20210927</text>
<text x="232.9" y="175.7">NAME</text>
<text x="232.9" y="178.9">DWG NO.</text>
<text x="243.4" y="175.7">--</text>
</g>
<g font-size="1.9" fill="#00f">
<text x="37.3" y="42.7">5V</text>
<text x="155.8" y="45.8">BAT</text>
<text x="169" y="52.1">5V</text>
<text x="207.1" y="55.3">5V</text>
<text x="195" y="72.1">P2</text>
<text x="44.9" y="93">3V3</text>
<text x="46.1" y="95.1">P1</text>
<text x="67.3" y="93">VCC</text>
<text x="69.2" y="95.1">P1</text>
<text x="90.4" y="93">VCC</text>
<text x="92.3" y="95.1">P2</text>
<text x="46.1" y="97.2">P3</text>
<text x="69.2" y="97.2">P3</text>
<text x="92.3" y="97.2">P4</text>
<text x="142.6" y="101.3">P0</text>
<text x="206.5" y="101.3">P13</text>
<text x="217.6" y="97.2">5V</text>
<text x="235.4" y="97.2">5V</text>
<text x="245.9" y="101.3">P12</text>
<text x="92.9" y="116">P13</text>
<text x="42.8" y="120.2">3V3</text>
<text x="43.6" y="124.4">5V</text>
<text x="92.9" y="120.2">P12</text>
<text x="217.6" y="122.3">5V</text>
<text x="235.4" y="122.3">5V</text>
<text x="151.4" y="129.6">VCC</text>
<text x="206.5" y="126.5">P15</text>
<text x="245.9" y="126.5">P14</text>
<text x="127.5" y="132.8">5V</text>
<text x="191.4" y="143.3">P16</text>
<text x="202.1" y="138">3V3</text>
<text x="92.9" y="149.5">P14</text>
<text x="147.8" y="145.3">P12</text>
<text x="147.8" y="147.4">P13</text>
<text x="147.8" y="149.5">P15</text>
<text x="191.4" y="145.3">P0</text>
<text x="42.8" y="153.7">3V3</text>
<text x="92.9" y="153.7">P15</text>
<text x="147.8" y="151.6">P14</text>
<text x="148.8" y="153.7">P2</text>
<text x="148.8" y="155.8">P4</text>
<text x="191.4" y="151.6">P3</text>
<text x="191.4" y="153.7">P1</text>
<text x="43.6" y="157.9">5V</text>
</g>
<g font-size="1.9" fill="#f00">
<text x="59.1" y="75.2">GND</text>
<text x="155.6" y="77.3">GND</text>
<text x="224.7" y="81.4">GND</text>
<text x="44.1" y="90.9">GND</text>
<text x="67.1" y="90.9">GND</text>
<text x="90.2" y="90.9">GND</text>
<text x="215.9" y="95.1">GND</text>
<text x="235.4" y="95.1">GND</text>
<text x="160" y="101.3">GND</text>
<text x="46.6" y="110.8">GND</text>
<text x="215.9" y="120.2">GND</text>
<text x="235.4" y="120.2">GND</text>
<text x="92.9" y="128.6">GND</text>
<text x="46.6" y="133.8">GND</text>
<text x="46.6" y="144.3">GND</text>
<text x="140.9" y="146.4">GND</text>
<text x="191.4" y="147.4">GND</text>
<text x="201.7" y="159">GND</text>
<text x="46.6" y="167.3">GND</text>
<text x="92.9" y="162.1">GND</text>
</g>
</svg>
